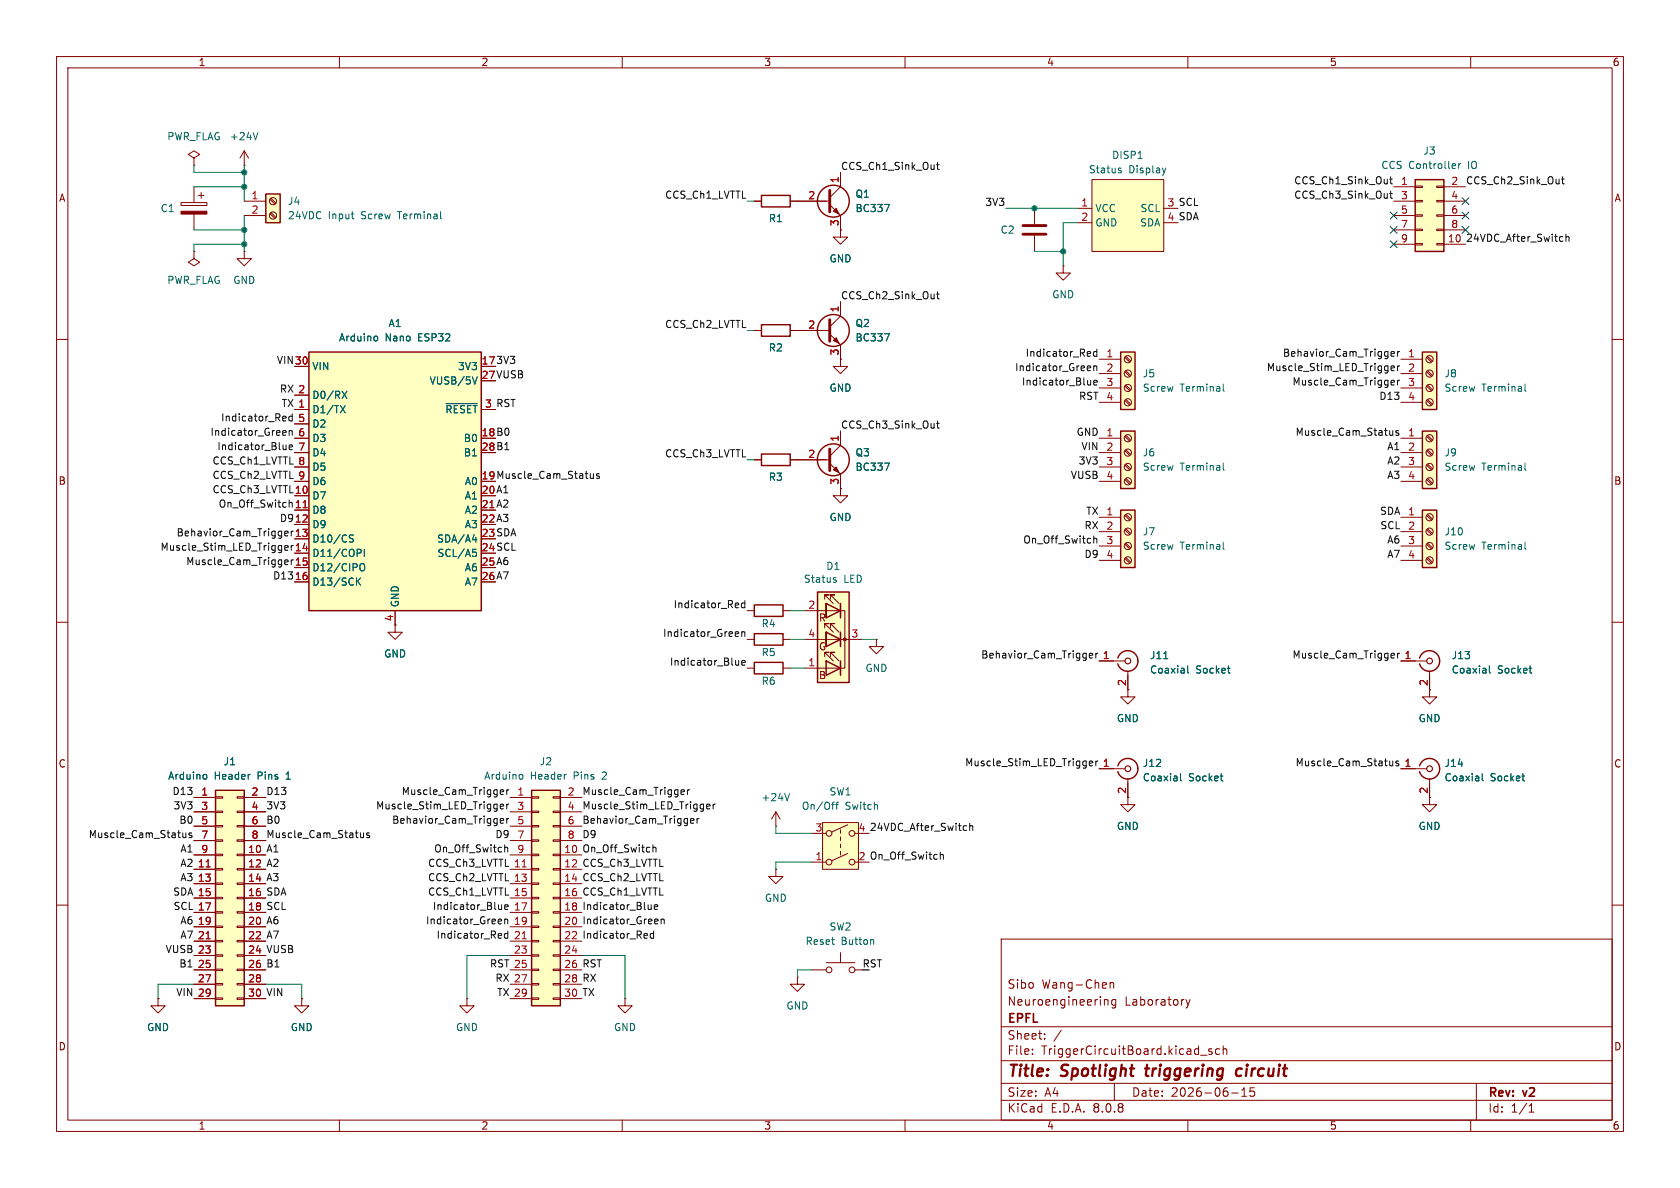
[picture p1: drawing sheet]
<svg xmlns="http://www.w3.org/2000/svg" width="297mm" height="210mm" viewBox="0 0 297 210" stroke-linecap="round" stroke-linejoin="round" font-family="sans-serif">
<g fill="none" stroke="#840000" stroke-width=".18">
<path d="M10 10h277v190h-277zM12 12h273v186h-273zM60 10v2M110 10v2M160 10v2M210 10v2M260 10v2M10 60h2M285 60h2M10 110h2M285 110h2M10 160h2"/>
<path d="M177 166h108v32h-108zM195.2 176.7v1M195.2 176.8l.3-.1 .3 .1 .1 .9M196.2 173.7v1M196.2 173.8l.3-.1 .3 .1 .1 .9M197.2 176.8l-.4-.1-.3 .3v.4l.2 .2h.5M197.2 176.7v1.2l-.2 .3-.4-.1M209.7 176.7l.3 1M210 177.7l-.1 .4-.2 .1M210.4 176.7l-.4 1M285 160h2M60 198v2"/>
<path d="M110 198v2M160 198v2M177 194.5h108M177 191.5h108M177 187.5h108M177 181.5h108M182.5 186.3v.1M182.5 185.5v.1M184.7 183.6v.1M184.7 182.8v.1M187.6 182.1l-1.3 2M197 191.5v3"/>
<path d="M210 198v2M212.2 186.5h1.2M214.2 185.5l-.3-.1-.2 .2v.2l.5 .2v.3h-.5M215.6 185.5l-.4-.1-.3 .3v.4l.1 .2h.6M216.2 185.5l.3-.1 .3 .1 .1 .9M216.2 184.9v1.5M217.7 193.2h1.2M219.5 193.8h.9M219.5 192.7l.5-.4v1.5M221.7 192.3h-.7v.7l.2-.1h.5l.1 .3-.1 .5-.2 .1-.5-.1M260 198v2M261 191.5v6.5"/>
<path d="M270.3 196.6h.9M270.3 195.5l.4-.4v1.5"/>
</g>
<path d="M202.4 188.9h.8M202.8 188.2l-.2 1.7 .2 .3M219.6 189a.66 .66 0 0 0-1 .3l-.1 .5 .1 .3 .2 .1 .6-.1" fill="none" stroke="#840000" stroke-width=".4"/>
<path d="M54.6 62.2h30.5v45.8h-30.5z" fill="#ffffc2"/>
<path d="M54.6 62.2h30.5v45.8h-30.5zM251 116.3a1.82 1.82 0 0 1 2.8-.9 1.82 1.82 0 0 1-.1 2.9 1.82 1.82 0 0 1-2.7-1M251 135.4a1.82 1.82 0 0 1 2.8-1 1.82 1.82 0 0 1-.1 3 1.82 1.82 0 0 1-2.7-1" fill="none" stroke="#840000" stroke-width=".25"/>
<g fill="none" stroke="#840000" stroke-width=".18">
<path d="M52.1 72.4h2.5M52.1 64.8h2.5M52.1 69.9h2.5M52.1 74.9h2.5M52.1 77.5h2.5M85.1 72.4h2.5M85.1 64.8h2.5M52.1 87.6h2.5M52.1 90.2h2.5M52.1 92.7h2.5M52.1 95.3h2.5M52.1 97.8h2.5"/>
<path d="M52.1 80h2.5M52.1 82.6h2.5M52.1 85.1h2.5M52.1 100.3h2.5M52.1 102.9h2.5M69.8 108v2.5M247.6 116.8h4.6M252.7 118.6v4.6h1.3l-1.3 1.3-1.2-1.3h1.2M247.6 135.9h4.6M252.7 137.7v4.5h1.3l-1.3 1.3-1.2-1.3h1.2"/>
</g>
<g fill="none" stroke="#006464" stroke-width=".18">
<path d="M66.3 59.4l.3 .1 .2 .2-.1 .4-.4 .2M60.2 71.7l.8 1.3M60.5 69.2l.8 1.2M61 71.7l-.8 1.3M61.3 69.2l-.8 1.2M78.9 71.3h5.5M83.5 66.6l.4 1.3 .5-1.3M61.8 95l.6 .3 .1 .3-.3 .2h-.5M62.5 94.6h-.5l-.2 .1M63.6 97.1l.3 .2-.1 .3-.2 .2M63.7 99.8l.2-.2a.43 .43 0 0 1 .6 .5v.4a.43 .43 0 0 1-.3 .4 .43 .43 0 0 1-.5-.2M64.4 97.1v1.3"/>
<path d="M83.5 95.4h.8M83.6 97.1h.6M83.7 97.6h.3l.2 .2-.1 .5-.4 .1M84.1 95v.8M63.2 102.7l.5 .7M63.7 102.2l-.7 .7M263.3 117.7v1.1l.2 .2M270.3 118.1h.5M270.7 119h.1M262 136.8v1.1l.2 .1M269 137.2h.5M269.4 138h.1"/>
</g>
<path d="M53.6 89.8h.7" fill="none" stroke="#a90000" stroke-width=".18"/>
<g fill="none" stroke="#840000" stroke-width=".2">
<circle cx="252.7" cy="116.8" r=".51"/>
<circle cx="252.7" cy="135.9" r=".51"/>
</g>
<path d="M193 31.8h12.7v12.7h-12.7z" fill="#ffffc2"/>
<path d="M190.5 36.8h2.5M190.5 39.4h2.5M193 31.8h12.7v12.7h-12.7zM205.7 36.8h2.6" fill="none" stroke="#840000" stroke-width=".18"/>
<path d="M197.9 30.1l.3 .1v.2l-.1 .2h-.3M197.9 29.7l.3 .1M201.2 28h.7M206.1 29.7l-.3 .9" fill="none" stroke="#006464" stroke-width=".18"/>
<path d="M251.5 76.2h2.5v10.2h-2.5z" fill="#ffffc2"/>
<path d="M251.5 76.2h2.5v10.2h-2.5z" fill="none" stroke="#840000" stroke-width=".25"/>
<g fill="none" stroke="#840000" stroke-width=".18">
<path d="M247.6 77.5h3.9M252.2 79.7l.9 .8M252.2 77.1l.9 .9M252.4 79.5l.8 .8M252.4 77l.8 .8M247.6 80h3.9M247.6 82.6h3.9M247.6 85.1h3.9M252.2 84.8l.9 .8M252.2 82.2l.9 .9M252.4 84.6l.8 .8M252.4 82l.8 .9"/>
<circle cx="252.7" cy="77.5" r=".63"/>
<circle cx="252.7" cy="82.5" r=".63"/>
<circle cx="252.7" cy="85.1" r=".63"/>
<circle cx="252.7" cy="80" r=".63"/>
</g>
<path d="M269.6 81.9v1l.2 .2" fill="none" stroke="#006464" stroke-width=".18"/>
<path d="M251.5 62.2h2.5v10.2h-2.5z" fill="#ffffc2"/>
<path d="M251.5 62.2h2.5v10.2h-2.5z" fill="none" stroke="#840000" stroke-width=".25"/>
<g fill="none" stroke="#840000" stroke-width=".18">
<path d="M182.9 36.8v2.8M182.9 41.7v2.8M188 47v1.3h1.2l-1.2 1.2-1.3-1.2h1.3M188 47h.1M247.6 63.5h3.9M247.6 66h3.9M247.6 68.6h3.9M247.6 71.1h3.9M252.2 70.8l.9 .8M252.2 68.2l.9 .9M252.2 65.7l.9 .8M252.2 63.2l.9 .8"/>
<path d="M252.4 70.6l.8 .9M252.4 68.1l.8 .8M252.4 65.5l.8 .9M252.4 63l.8 .8"/>
<circle cx="252.7" cy="71.1" r=".63"/>
<circle cx="252.7" cy="63.5" r=".63"/>
<circle cx="252.7" cy="68.6" r=".63"/>
<circle cx="252.7" cy="66" r=".63"/>
</g>
<path d="M269.6 67.9v1.1l.2 .2" fill="none" stroke="#006464" stroke-width=".18"/>
<path d="M180.8 39.9h4.1M180.8 41.4h4.1" fill="none" stroke="#840000" stroke-width=".51"/>
<path d="M250.2 31.8h5.1v12.7h-5.1z" fill="#ffffc2"/>
<g fill="none" stroke="#840000" stroke-width=".18">
<path d="M246.4 33h3.8M246.4 35.6h3.8M246.4 38.1h3.8M250.2 38h1.3v.2h-1.3zM250.2 35.4h1.3v.3h-1.3zM250.2 32.9h1.3v.2h-1.3zM254 38h1.3v.2h-1.3zM254 35.4h1.3v.3h-1.3zM254 32.9h1.3v.2h-1.3zM255.3 33h3.8M255.3 35.6h3.8M255.3 38.1h3.8"/>
<path d="M141 58.4h5.7M146.7 59.1l1.9 1.9v2.5M148.6 53.3v2.6l-1.9 1.9M246.4 43.2h3.8M246.4 40.6h3.8M250.2 43.1h1.3v.2h-1.3zM250.2 40.5h1.3v.3h-1.3zM254 43.1h1.3v.2h-1.3zM254 40.5h1.3v.3h-1.3zM255.3 43.2h3.8M255.3 40.6h3.8M148.6 63.5v1.3h1.3l-1.3 1.2-1.3-1.2h1.3"/>
<path d="M148.6 63.5h.1M148.6 76.2v2.5l-1.9 1.9M141 81.3h5.7M146.7 81.9l1.9 1.9v2.6M194.3 116.8h4.6M199.4 118.6v4.6h1.3l-1.3 1.3-1.3-1.3h1.3M194.3 135.9h4.6M199.4 137.7v4.5h1.3l-1.3 1.3-1.3-1.3h1.3"/>
</g>
<g fill="none" stroke="#840000" stroke-width=".25">
<path d="M250.2 31.8h5.1v12.7h-5.1zM197.6 116.3a1.82 1.82 0 0 1 2.8-.9 1.82 1.82 0 0 1 0 2.9 1.82 1.82 0 0 1-2.8-1M197.6 135.4a1.82 1.82 0 0 1 2.8-1 1.82 1.82 0 0 1 0 3 1.82 1.82 0 0 1-2.8-1"/>
<circle cx="147.3" cy="58.4" r="2.82"/>
<circle cx="147.3" cy="81.3" r="2.82"/>
</g>
<path d="M257.3 29v.2l-.6 .2M257.9 28.9v.9M258.2 28.9l-.3 .3M156.4 59h.8l-.5 1.3M156.4 81.9h.8l-.5 1.2M205.7 116.4h.8M210 117.7v1.1l.1 .2M217 118.1h.5M217.3 119h.2M208.7 136.8v1.1l.2 .1M215.7 137.2h.5M216.1 138h.1" fill="none" stroke="#006464" stroke-width=".18"/>
<g fill="none" stroke="#840000" stroke-width=".2">
<circle cx="199.4" cy="116.8" r=".51"/>
<circle cx="199.4" cy="135.9" r=".51"/>
</g>
<path d="M146.7 56.5v3.8M146.7 79.4v3.8" fill="none" stroke="#840000" stroke-width=".51"/>
<g fill="#840000" stroke="#840000" stroke-width=".18">
<path d="M147.3 83.1l.5-.5 .5 1z"/>
<path d="M147.3 60.2l.5-.5 .5 1z"/>
</g>
<path d="M198.1 90.2h2.6v10.1h-2.6z" fill="#ffffc2"/>
<path d="M198.1 90.2h2.6v10.1h-2.6z" fill="none" stroke="#840000" stroke-width=".25"/>
<g fill="none" stroke="#840000" stroke-width=".18">
<path d="M194.3 91.4h3.8M194.3 94h3.8M194.3 96.5h3.8M194.3 99.1h3.8M198.9 98.7l.8 .9M198.9 96.2l.8 .8M198.9 93.6l.8 .9M198.9 91.1l.8 .8M199 98.6l.9 .8M199 96l.9 .9M199 93.5l.9 .8M199 90.9l.9 .9"/>
<circle cx="199.4" cy="99.1" r=".63"/>
<circle cx="199.4" cy="94" r=".63"/>
<circle cx="199.4" cy="91.4" r=".63"/>
<circle cx="199.4" cy="96.5" r=".63"/>
</g>
<path d="M216.3 95.8v1.1l.1 .2" fill="none" stroke="#006464" stroke-width=".18"/>
<path d="M144.5 104.6h5.6v16.1h-5.6z" fill="#ffffc2"/>
<circle cx="149.4" cy="113" r=".25" fill="#840000" stroke="#840000" stroke-width=".18"/>
<g fill="none" stroke="#840000" stroke-width=".18">
<path d="M148.6 86.4v1.2h1.3l-1.3 1.3-1.3-1.3h1.3M148.6 86.4h.1M142.2 108h7.2v10.1h-1.1M142.2 118.1h6.4M142.2 113h10.2M145.8 116.1v-.8h.8h-.8l1.5 1.5M145.8 111v-.8h.8h-.8l1.5 1.6M145.8 105.9v-.7h.8h-.8l1.5 1.5M146 111.8v2.5zM146 111.8h.1M146 106.7v2.5zM146 106.7h.1"/>
<path d="M146.8 116.1v-.8h.8h-.8l1.5 1.5M146.8 111v-.8h.8h-.8l1.5 1.6M146.8 105.9v-.7h.8h-.8l1.5 1.5M148.6 111.8v2.5M148.6 106.7v2.5M154.9 113v1.3h1.3l-1.3 1.3-1.2-1.3h1.2M154.9 113h.1"/>
</g>
<path d="M144.5 104.6h5.6v16.1h-5.6zM146 116.8l2.6 1.3-2.6 1.3zM146 111.8l2.6 1.2-2.6 1.3zM146 106.7l2.6 1.3-2.6 1.2zM148.6 106.7v2.5M148.6 111.8v2.5M148.6 116.8v2.6" fill="none" stroke="#840000" stroke-width=".25"/>
<path d="M147.5 102.5l.3 .1 .1 .2-.2 .1h-.3M147.5 102.1l.3 .1" fill="none" stroke="#006464" stroke-width=".18"/>
<path d="M198.1 76.2h2.6v10.2h-2.6z" fill="#ffffc2"/>
<path d="M198.1 76.2h2.6v10.2h-2.6z" fill="none" stroke="#840000" stroke-width=".25"/>
<g fill="none" stroke="#840000" stroke-width=".18">
<path d="M194.3 77.5h3.8M198.9 79.7l.8 .8M198.9 77.1l.8 .9M199 79.5l.9 .8M199 77l.9 .8M194.3 80h3.8M194.3 82.6h3.8M194.3 85.1h3.8M198.9 84.8l.8 .8M198.9 82.2l.8 .9M199 84.6l.9 .8M199 82l.9 .9"/>
<circle cx="199.4" cy="77.5" r=".63"/>
<circle cx="199.4" cy="82.5" r=".63"/>
<circle cx="199.4" cy="80" r=".63"/>
<circle cx="199.4" cy="85.1" r=".63"/>
</g>
<path d="M216.3 81.9v1l.1 .2" fill="none" stroke="#006464" stroke-width=".18"/>
<path d="M198.1 62.2h2.6v10.2h-2.6z" fill="#ffffc2"/>
<g fill="none" stroke="#840000" stroke-width=".25">
<path d="M198.1 62.2h2.6v10.2h-2.6z"/>
<circle cx="147.3" cy="35.6" r="2.82"/>
</g>
<g fill="none" stroke="#840000" stroke-width=".18">
<path d="M32 35.8h4.6v.5h-4.6zM34.3 27.9l1-.6-1-.6-1 .6 1 .6v1.3M34.3 29.2h.1M34.3 33v2.8M34.3 37.8v2.8M35.1 34.5h1M35.6 34v1.1M43.2 29.2h.1M43.2 26.7l-.8 1.2M43.2 26.7v2.5M43.2 26.7l.7 1.2M141 35.6h5.7"/>
<path d="M146.7 36.2l1.9 1.9v2.5M148.6 30.5v2.5l-1.9 1.9M34.3 44.5v1.2l-1 .7 1 .6 1-.6-1-.7M34.3 44.5h.1M43.2 44.5v1.2h1.2l-1.2 1.3-1.3-1.3h1.3M43.2 44.5h.1M148.6 40.6v1.3h1.3l-1.3 1.3-1.3-1.3h1.3M148.6 40.6h.1M194.3 63.5h3.8M194.3 66h3.8M194.3 68.6h3.8M194.3 71.1h3.8"/>
<path d="M198.9 70.8l.8 .8M198.9 68.2l.8 .9M198.9 65.7l.8 .8M198.9 63.2l.8 .8M199 70.6l.9 .9M199 68.1l.9 .8M199 65.5l.9 .9M199 63l.9 .8"/>
<circle cx="199.4" cy="66" r=".63"/>
<circle cx="199.4" cy="63.5" r=".63"/>
<circle cx="199.4" cy="71.1" r=".63"/>
<circle cx="199.4" cy="68.6" r=".63"/>
</g>
<path d="M45.6 23.4l-.4 1.3M156.4 36.1h.8l-.5 1.3M216.3 67.9v1.1l.1 .2" fill="none" stroke="#006464" stroke-width=".18"/>
<path d="M146.7 33.7v3.8" fill="none" stroke="#840000" stroke-width=".51"/>
<g fill="#840000" stroke="#840000" stroke-width=".18">
<path d="M147.3 37.3l.5-.5 .5 1z"/>
<path d="M32 37.3h4.6v.5h-4.6z"/>
</g>
<path d="M145.4 145.4h6.4v8.3h-6.4z" fill="#ffffc2"/>
<g fill="none" stroke="#840000" stroke-width=".18">
<path d="M137.2 153.7v1.2h1.2l-1.2 1.3-1.3-1.3h1.3M137.2 153.7h.1M143.5 152.4h2.5M143.5 147.3h2.5M145.4 145.4h6.4v8.3h-6.4zM148.6 146.7v.6M148.6 148v.6M148.6 149.2v.7M148.6 150.5v.6M149.9 150.9l-2.8 1.2M149.9 145.8l-2.8 1.3M151.1 147.3h2.6"/>
<path d="M141 172.7v1.3h1.2l-1.2 1.3-1.3-1.3h1.3M141 172.7h.1M143.5 171.5h2.5M146 170.2h5.1M148.6 168.4v1.8M151.1 171.5h2.6"/>
<circle cx="146.6" cy="152.4" r=".51"/>
<circle cx="146.6" cy="147.3" r=".51"/>
<circle cx="150.6" cy="152.4" r=".51"/>
<circle cx="150.6" cy="147.3" r=".51"/>
<circle cx="146.6" cy="171.5" r=".51"/>
<circle cx="150.6" cy="171.5" r=".51"/>
</g>
<path d="M147 142.2h.5M147.4 141.8h.1M147.7 142.2h.5M148.2 141.8l-.3 .2v1.1M154.3 166.1l.2 .2v.6" fill="none" stroke="#006464" stroke-width=".18"/>
<path d="M47 34.3h2.5v5.1h-2.5z" fill="#ffffc2"/>
<path d="M47 34.3h2.5v5.1h-2.5zM133.3 112h5.1v2h-5.1zM133.3 117.1h5.1v2h-5.1zM133.3 106.9h5.1v2.1h-5.1z" fill="none" stroke="#840000" stroke-width=".25"/>
<g fill="none" stroke="#840000" stroke-width=".18">
<path d="M43.2 35.6h3.8M43.2 38.1h3.8M47.7 37.8l.9 .8M47.7 35.2l.9 .9M47.9 37.6l.9 .8M47.9 35.1l.9 .8M132.1 113h1.2M132.1 118.1h1.2M132.1 108h1.2M138.4 113h1.3M138.4 118.1h1.3M138.4 108h1.3"/>
<circle cx="48.3" cy="35.6" r=".63"/>
<circle cx="48.3" cy="38.1" r=".63"/>
</g>
<path d="M62.1 37.8h.5M62.5 38.7h.1M77.9 38.6l.2 .1" fill="none" stroke="#006464" stroke-width=".18"/>
<path d="M94 139.7h5.1v38.1h-5.1z" fill="#ffffc2"/>
<g fill="none" stroke="#840000" stroke-width=".18">
<path d="M133.3 35.6h1.3M139.7 35.6h1.3M133.3 58.4h1.3M139.7 58.4h1.3M133.3 81.3h1.3M139.7 81.3h1.3M90.2 141h3.8M90.2 151.1h3.8M90.2 153.7h3.8M90.2 156.2h3.8M90.2 158.8h3.8M90.2 143.5h3.8"/>
<path d="M90.2 146.1h3.8M90.2 148.6h3.8M94 158.6h1.2v.3h-1.2zM94 156.1h1.2v.2h-1.2zM94 153.5h1.2v.3h-1.2zM94 151h1.2v.3h-1.2zM94 148.5h1.2v.2h-1.2zM94 145.9h1.2v.3h-1.2zM94 143.4h1.2v.2h-1.2zM94 140.8h1.2v.3h-1.2zM97.8 158.6h1.3v.3h-1.3zM97.8 156.1h1.3v.2h-1.3z"/>
<path d="M97.8 153.5h1.3v.3h-1.3zM97.8 151h1.3v.3h-1.3zM97.8 148.5h1.3v.2h-1.3zM97.8 145.9h1.3v.3h-1.3zM97.8 143.4h1.3v.2h-1.3zM97.8 140.8h1.3v.3h-1.3zM99.1 141h3.8M99.1 151.1h3.8M99.1 153.7h3.8M99.1 156.2h3.8M99.1 158.8h3.8M99.1 143.5h3.8"/>
<path d="M99.1 146.1h3.8M99.1 148.6h3.8M90.2 161.3h3.8M90.2 163.8h3.8M90.2 166.4h3.8M90.2 168.9h3.8M90.2 171.5h3.8M90.2 174h3.8M90.2 176.5h3.8M94 176.4h1.2v.3h-1.2zM94 173.9h1.2v.2h-1.2zM94 171.3h1.2v.3h-1.2z"/>
<path d="M94 168.8h1.2v.2h-1.2zM94 166.2h1.2v.3h-1.2zM94 163.7h1.2v.3h-1.2zM94 161.2h1.2v.2h-1.2zM97.8 176.4h1.3v.3h-1.3zM97.8 173.9h1.3v.2h-1.3zM97.8 171.3h1.3v.3h-1.3zM97.8 168.8h1.3v.2h-1.3zM97.8 166.2h1.3v.3h-1.3zM97.8 163.7h1.3v.3h-1.3zM97.8 161.2h1.3v.2h-1.3zM99.1 161.3h3.8"/>
<path d="M99.1 163.8h3.8M99.1 166.4h3.8M99.1 168.9h3.8M99.1 171.5h3.8M99.1 174h3.8M99.1 176.5h3.8M110.5 176.5v1.3h1.3l-1.3 1.3-1.3-1.3h1.3M110.5 176.5h.1"/>
</g>
<path d="M134.6 34.5h5.1v2.1h-5.1zM134.6 57.4h5.1v2h-5.1zM134.6 80.3h5.1v2h-5.1zM94 139.7h5.1v38.1h-5.1z" fill="none" stroke="#840000" stroke-width=".25"/>
<path d="M92.3 153.3h.7M92.3 166h.7" fill="none" stroke="#a90000" stroke-width=".18"/>
<path d="M92 136.9l.3 .1 .1 .1v.5l-.4 .1" fill="none" stroke="#006464" stroke-width=".18"/>
<path d="M251.5 90.2h2.5v10.1h-2.5z" fill="#ffffc2"/>
<path d="M251.5 90.2h2.5v10.1h-2.5z" fill="none" stroke="#840000" stroke-width=".25"/>
<g fill="none" stroke="#840000" stroke-width=".18">
<path d="M247.6 91.4h3.9M247.6 94h3.9M247.6 96.5h3.9M247.6 99.1h3.9M252.2 98.7l.9 .9M252.2 96.2l.9 .8M252.2 93.6l.9 .9M252.2 91.1l.9 .8M252.4 98.6l.8 .8M252.4 96l.8 .9M252.4 93.5l.8 .8M252.4 90.9l.8 .9"/>
<path d="M137.2 146.1h.1M137.2 143.5l-.8 1.3M137.2 143.5v2.6M137.2 143.5l.7 1.3"/>
<circle cx="252.7" cy="91.4" r=".63"/>
<circle cx="252.7" cy="96.5" r=".63"/>
<circle cx="252.7" cy="94" r=".63"/>
<circle cx="252.7" cy="99.1" r=".63"/>
</g>
<path d="M269.6 95.8v1.1l.2 .2M139.6 140.3l-.4 1.2" fill="none" stroke="#006464" stroke-width=".18"/>
<path d="M38.1 139.7h5.1v38.1h-5.1z" fill="#ffffc2"/>
<g fill="none" stroke="#840000" stroke-width=".18">
<path d="M133.3 35.6h1.3M139.7 35.6h6.3M148.6 30.5v2.5M148.6 38.1v2.5M133.3 58.4h1.3M139.7 58.4h6.3M148.6 40.6h.1M148.6 53.3v2.6M52.1 72.4h2.5M52.1 64.8h2.5M52.1 69.9h2.5M52.1 74.9h2.5"/>
<path d="M52.1 77.5h2.5M85.1 72.4h2.5M85.1 64.8h2.5M148.6 63.5h.1M148.6 61v2.5M148.6 76.2v2.5M52.1 87.6h2.5M52.1 90.2h2.5M52.1 92.7h2.5M52.1 95.3h2.5M52.1 97.8h2.5M52.1 80h2.5"/>
<path d="M52.1 82.6h2.5M52.1 85.1h2.5M133.3 81.3h1.3M139.7 81.3h6.3M148.6 86.4h.1M148.6 83.8v2.6M52.1 100.3h2.5M52.1 102.9h2.5M69.8 108v3.8h1.3l-1.3 1.2-1.2-1.2h1.2M194.3 116.8h2.5M199.4 119.4v2.5M247.6 116.8h2.6"/>
<path d="M252.7 119.4v2.5M194.3 135.9h2.5M199.4 138.4v2.6M247.6 135.9h2.6M252.7 138.4v2.6M34.3 141h3.8M34.3 151.1h3.8M34.3 153.7h3.8M34.3 156.2h3.8M34.3 158.8h3.8M34.3 143.5h3.8M34.3 146.1h3.8"/>
<path d="M34.3 148.6h3.8M38.1 158.6h1.3v.3h-1.3zM38.1 156.1h1.3v.2h-1.3zM38.1 153.5h1.3v.3h-1.3zM38.1 151h1.3v.3h-1.3zM38.1 148.5h1.3v.2h-1.3zM38.1 145.9h1.3v.3h-1.3zM38.1 143.4h1.3v.2h-1.3zM38.1 140.8h1.3v.3h-1.3zM41.9 158.6h1.3v.3h-1.3zM41.9 156.1h1.3v.2h-1.3zM41.9 153.5h1.3v.3h-1.3z"/>
<path d="M41.9 151h1.3v.3h-1.3zM41.9 148.5h1.3v.2h-1.3zM41.9 145.9h1.3v.3h-1.3zM41.9 143.4h1.3v.2h-1.3zM41.9 140.8h1.3v.3h-1.3zM43.2 141h3.8M43.2 151.1h3.8M43.2 153.7h3.8M43.2 156.2h3.8M43.2 158.8h3.8M43.2 143.5h3.8M43.2 146.1h3.8"/>
<path d="M43.2 148.6h3.8M27.9 176.5v1.3h1.3l-1.3 1.3-1.2-1.3h1.2M27.9 176.5h.1M34.3 161.3h3.8M34.3 163.8h3.8M34.3 166.4h3.8M34.3 168.9h3.8M34.3 171.5h3.8M34.3 174h3.8M34.3 176.5h3.8M38.1 176.4h1.3v.3h-1.3zM38.1 173.9h1.3v.2h-1.3z"/>
<path d="M38.1 171.3h1.3v.3h-1.3zM38.1 168.8h1.3v.2h-1.3zM38.1 166.2h1.3v.3h-1.3zM38.1 163.7h1.3v.3h-1.3zM38.1 161.2h1.3v.2h-1.3zM41.9 176.4h1.3v.3h-1.3zM41.9 173.9h1.3v.2h-1.3zM41.9 171.3h1.3v.3h-1.3zM41.9 168.8h1.3v.2h-1.3zM41.9 166.2h1.3v.3h-1.3zM41.9 163.7h1.3v.3h-1.3zM41.9 161.2h1.3v.2h-1.3z"/>
<path d="M43.2 161.3h3.8M43.2 163.8h3.8M43.2 166.4h3.8M43.2 168.9h3.8M43.2 171.5h3.8M43.2 174h3.8M43.2 176.5h3.8M53.3 176.5v1.3h1.3l-1.3 1.3-1.2-1.3h1.2M53.3 176.5h.1M82.5 176.5v1.3h1.3l-1.3 1.3-1.2-1.3h1.2M82.5 176.5h.1"/>
</g>
<path d="M38.1 139.7h5.1v38.1h-5.1z" fill="none" stroke="#840000" stroke-width=".25"/>
<path d="M53.6 89.8h.7M36.4 153.3h.8M36.4 166h.8" fill="none" stroke="#a90000" stroke-width=".18"/>
<g fill="none" stroke="#006464" stroke-width=".18">
<path d="M156.4 36.1h.8l-.5 1.3M66.3 59.4l.3 .1 .2 .2-.1 .4-.4 .2M156.4 59h.8l-.5 1.3M60.2 71.7l.8 1.3M60.5 69.2l.8 1.2M61 71.7l-.8 1.3M61.3 69.2l-.8 1.2M78.9 71.3h5.5M83.5 66.6l.4 1.3 .5-1.3M61.8 95l.6 .3 .1 .3-.3 .2h-.5M62.5 94.6h-.5l-.2 .1M63.6 97.1l.3 .2-.1 .3-.2 .2"/>
<path d="M63.7 99.8l.2-.2a.43 .43 0 0 1 .6 .5v.4a.43 .43 0 0 1-.3 .4 .43 .43 0 0 1-.5-.2M64.4 97.1v1.3M83.5 95.4h.8M83.6 97.1h.6M83.7 97.6h.3l.2 .2-.1 .5-.4 .1M84.1 95v.8M156.4 81.9h.8l-.5 1.2M63.2 102.7l.5 .7M63.7 102.2l-.7 .7M205.7 116.4h.8M210 117.7v1.1l.1 .2M217 118.1h.5"/>
<path d="M217.3 119h.2M263.3 117.7v1.1l.2 .2M270.3 118.1h.5M270.7 119h.1M36.1 136.9l.3 .1 .2 .1-.1 .5-.4 .1M208.7 136.8v1.1l.2 .1M215.7 137.2h.5M216.1 138h.1M262 136.8v1.1l.2 .1M269 137.2h.5M269.4 138h.1"/>
</g>
<g fill="none" stroke="#0f0f0f" stroke-width=".18">
<path d="M165.6 29.1h.4M165.7 28.7v1.1l.3 .2M245.7 31.7h.5M245.7 34.2h.5M245.9 31.2v1.1l.3 .2M245.9 33.8v1.1l.3 .1M276.1 31.7h.4M276.2 31.2v1.1l.3 .2M165.6 52h.4M165.7 51.6v1l.3 .2M276.2 41.8l.1 .1M276.3 42.6l-.1 .1"/>
<path d="M276.8 41.4v1.3M276.8 41.9l.2-.1 .3 .1 .1 .8M50.2 76.1l.3 .1 .1 .2-.6 .1M50.4 73.6l.2 .3-.6 .1M50.5 76.9l-.3 .1M50.5 74.4h-.1M50.6 78.7v.8M50.6 79.4l-.2 .1-.3-.1M51.1 76.2l.2-.1 .3 .1 .1 .8M51.1 76.1v.9M51.1 79.1l.6-.1v-.3h-.4l-.2 .1 .1 .6h.5M51.7 73.1v1.3"/>
<path d="M51.7 73.6h-.4l-.2 .2 .1 .6h.5M165.6 74.8h.4M165.7 74.4v1.1l.3 .2M192.4 64.7h.4v.3l-.6 .1M192.6 62.1l.2 .3-.6 .2M192.8 65.5h-.4M192.8 62.9l-.2 .1M192.8 67.9l-.2 .2-.3-.1M192.8 67.2v.9M193.4 64.8l.1-.1h.3l.1 .8M193.4 67.6l.6-.1-.1-.2-.4-.1-.1 .2v.6h.5M193.4 64.7v.8"/>
<path d="M193.9 62.2l-.4-.1-.2 .3 .1 .5h.5M193.9 61.7v1.3M245.9 62.6l.6-.2v-.2l-.4-.1-.2 .2 .1 .6h.5M245.9 65.1l.6-.1v-.3h-.4l-.2 .2 .1 .6h.5M245.9 67.4l.2-.2h.2l.2 .2v.1l-.6 .1M245.9 67.9l.2 .2 .4-.1M246.2 76.1v.9M246.2 76.8l-.2 .2-.3-.1M247.1 62.1v.9M247.1 64.7v.8M247.1 67.2v.9M247.2 76.2l-.3-.1-.1 .2v.2l.4 .1v.3h-.4"/>
<path d="M247.4 62.1l-.3 .3M247.4 64.7l-.3 .2M247.4 67.2l-.3 .3M50.3 96.9l.6-.2v-.2l-.4-.1-.2 .2 .1 .6h.5M50.3 94.3l.6-.1v-.2l-.4-.1-.2 .2 .1 .6h.5M50.3 99.2l.2-.2h.3l.1 .2v.1l-.6 .1M50.3 99.6l.2 .2h.4M51.1 88.4v1.3M51.5 93.9v.8M51.5 96.4v.9M51.5 99v.8M51.6 96.5l-.1 .2"/>
<path d="M51.6 99l-.1 .2M51.6 88.9l-.3-.1-.2 .1M51.6 94l-.1 .1M104.9 83.7v.9M104.9 84.5l-.2 .1-.3-.1M105.9 83.8l-.3-.1-.2 .2 .1 .2 .4 .1v.3h-.5M193.4 95.3l.1-.1h.3l.1 .8M193.4 94.7v1.3M130.2 111.7h.3l.1 .3-.6 .1M130.4 106.6l.2 .3-.6 .1M130.5 112.5h-.3M130.5 107.4h-.1"/>
<path d="M130.6 116.8v.8M130.6 117.5l-.2 .1-.3-.1M131.1 117.2l.6-.1v-.3h-.4l-.2 .1 .1 .6h.5M131.1 111.7v.8M131.1 111.8l.2-.1h.3l.1 .8M131.7 106.2v1.2M131.7 106.7l-.4-.1-.2 .2 .1 .6h.5M192.6 115.9l.6-.1-.1-.3h-.3l-.2 .2v.6h.5M193.7 115.5v.8M194.1 115.5l-.4 .2M245.9 115.7l.2-.2h.2l.2 .2v.1l-.6 .1M245.9 116.1l.2 .2h.4"/>
<path d="M247.1 115.5v.8M247.4 115.5l-.3 .2M88.4 139.8l.2-.2h.3l.1 .2v.1l-.6 .1M89.6 139.6v.9M89.9 139.6l-.3 .3M120.4 139.8l.2-.2h.2l.2 .2v.1l-.6 .1M121.5 139.6v.9M121.9 139.6l-.4 .3M192.6 135l.6-.2-.1-.2-.3-.1-.2 .2v.6h.5M193.7 134.5v.9M194.1 134.5l-.4 .3M246.2 134.5v.9"/>
<path d="M246.2 135.3l-.2 .1-.3-.1M247.2 134.6l-.3-.1-.1 .2v.2l.4 .1v.3h-.4M32.9 148l-.2 .1-.3-.1M32.9 147.2v.9M33.9 147.3l-.3-.1-.2 .2 .1 .2 .4 .1v.3h-.5M64.3 147.2v.9M64.3 148l-.2 .1-.3-.1M65.3 147.3l-.3-.1-.2 .2 .1 .2 .4 .1v.3h-.5M88.4 145.1l.6-.1v-.2l-.4-.1-.2 .2 .1 .6h.5M88.4 142.6l.6-.1v-.3h-.4l-.2 .1 .1 .6h.5M88.4 140.3l.2 .2 .4-.1M88.7 159.9v.9"/>
<path d="M89.2 149.9l.2-.1h.3l.1 .8M89.2 149.3v1.3M89.6 142.2v.8M89.6 144.7v.8M89.9 144.7l-.3 .2M89.9 142.2l-.3 .2M115.1 159.9v.9M115.4 149.9l.2-.1h.3l.1 .8M115.4 149.3v1.3M120.4 140.3l.2 .2 .3-.1M122.1 145.1l.6-.1-.1-.2-.3-.1-.2 .2v.6h.5M123.2 144.7v.8"/>
<path d="M123.6 144.7l-.4 .2M124.9 142.6l.6-.1v-.3h-.4l-.2 .1 .1 .6h.5M126.1 142.2v.8M126.4 142.2l-.3 .2M166.2 150.6v1.3M166.2 151.2l.2-.2 .3 .1 .1 .8M170.8 146h.1M170.9 146.7l-.1 .1M171.4 145.5v1.3M171.4 146.1l.2-.1h.3l.1 .8M88.3 162.5h.3l.1 .3-.6 .1M88.5 165l.2 .3-.6 .1"/>
<path d="M88.6 165.8l-.1 .1M88.6 163.3h-.3M88.7 160.7l-.2 .1-.3-.1M89.2 162.6l.2-.1h.3l.1 .8M89.2 160.4l.6-.2v-.2l-.4-.1-.2 .2 .1 .6h.5M89.2 162.5v.8M89.8 164.6v1.3M89.8 165.1l-.4-.1-.2 .3 .1 .5h.5M114.3 165l.2 .3-.6 .1M114.4 165.8l-.1 .1M115.1 160.7l-.2 .1-.3-.1M115.5 165.1l-.3-.1-.3 .3 .2 .5h.4"/>
<path d="M115.5 164.6v1.3M115.7 160.4l.6-.2-.1-.2-.3-.1-.2 .2v.6h.5M115.9 162.5h.4v.3l-.6 .1M116.3 163.3h-.4M116.9 162.6l.2-.1h.3v.8M116.9 162.5v.8"/>
</g>
<g fill="none" stroke="#009600" stroke-width=".18">
<path d="M34.3 29.2v1.3h8.9M34.3 33h8.9M43.2 29.2v6.4M43.2 38.1v6.4M132.1 35.6h1.2M177.8 36.8h12.7M190.5 39.4h-2.5v7.6M34.3 40.6h8.9M43.2 43.2h-8.9v1.3M132.1 58.4h1.2M182.9 44.5h5.1M132.1 81.3h1.2"/>
<path d="M139.7 118.1h2.5M139.7 113h2.5M139.7 108h2.5M152.4 113h2.5M137.2 146.1v1.2h6.3M143.5 152.4h-6.3v1.3M34.3 174h-6.4v2.5M47 174h6.3v2.5M90.2 168.9h-7.7v7.6M102.9 168.9h7.6v7.6M143.5 171.5h-2.5v1.2"/>
</g>
<path d="M245.8 37.5l1.2 1.2M247 37.5l-1.2 1.2M258.5 37.5l1.2 1.2M258.5 35l1.2 1.2M259.7 37.5l-1.2 1.2M259.7 35l-1.2 1.2M245.8 42.6l1.2 1.2M245.8 40l1.2 1.2M247 42.6l-1.2 1.2M247 40l-1.2 1.2M258.5 40l1.2 1.2M259.7 40l-1.2 1.2" fill="none" stroke="#000084" stroke-width=".18"/>
<g fill="#009600" stroke="#009600" stroke-width=".18">
<circle cx="182.9" cy="36.8" r=".46"/>
<circle cx="188" cy="44.5" r=".46"/>
<circle cx="43.2" cy="40.6" r=".46"/>
<circle cx="43.2" cy="33" r=".46"/>
<circle cx="43.2" cy="30.5" r=".46"/>
<circle cx="43.2" cy="43.2" r=".46"/>
</g>
<g font-size="2.8" fill="#840000">
<text x="178" y="190.9">Title:</text>
<text x="187.7" y="190.9">Spotlight</text>
<text x="203.4" y="190.9">triggering</text>
<text x="220.2" y="190.9">circuit</text>
</g>
<g font-size="2.1" fill="#840000">
<text x="178" y="178">Neuroengineering</text>
<text x="178" y="175">Sibo</text>
<text x="184.2" y="175">Wang-Chen</text>
<text x="198.8" y="178">Laboratory</text>
<text x="178" y="184">Sheet:</text>
<text x="178" y="181.2">EPFL</text>
<text x="178" y="186.7">File:</text>
<text x="184.1" y="186.7">TriggerCircuitBoard.kicad_sch</text>
<text x="178" y="196.9">KiCad</text>
<text x="178" y="194.1">Size:</text>
<text x="184.7" y="194.1">A4</text>
<text x="185.7" y="196.9">E.D.A.</text>
<text x="193.3" y="196.9">8.0.8</text>
<text x="200" y="194.1">Date:</text>
<text x="207" y="194.1">2026-06-15</text>
<text x="263" y="194.3">Rev:</text>
<text x="263" y="196.9">Id:</text>
<text x="267.1" y="196.9">1/1</text>
<text x="269.4" y="194.3">v2</text>
</g>
<g font-size="1.8" fill="#840000">
<text x="35" y="11.9">1</text>
<text x="85" y="11.9">2</text>
<text x="135" y="11.9">3</text>
<text x="185" y="11.9">4</text>
<text x="235" y="11.9">5</text>
<text x="285" y="11.9">6</text>
<text x="10.3" y="35.9">A</text>
<text x="285.3" y="35.9">A</text>
<text x="85" y="67.1">27 VUSB</text>
<text x="85" y="77.2">18 B0</text>
<text x="85" y="79.8">28 B1</text>
<text x="10.3" y="85.9">B</text>
<text x="85" y="84.8">19 Muscle_Cam_Status</text>
<text x="85" y="87.4">20 A1</text>
<text x="285.3" y="85.9">B</text>
<text x="85" y="92.5">22 A3</text>
<text x="85" y="95">23 SDA</text>
<text x="85" y="97.5">24 SCL</text>
<text x="85" y="100.1">25 A6</text>
<text x="85" y="102.6">26 A7</text>
<text x="69.6" y="109.9" transform="rotate(-90 69.6 109.9)">4</text>
<text x="144.7" y="110.1">R</text>
<text x="144.7" y="115.2">G</text>
<text x="144.7" y="120.3">B</text>
<text x="199.1" y="121.4" transform="rotate(-90 199.1 121.4)">2</text>
<text x="252.5" y="121.4" transform="rotate(-90 252.5 121.4)">2</text>
<text x="10.3" y="135.9">C</text>
<text x="285.3" y="135.9">C</text>
<text x="10.3" y="185.9">D</text>
<text x="285.3" y="185.9">D</text>
<text x="35" y="199.9">1</text>
<text x="85" y="199.9">2</text>
<text x="135" y="199.9">3</text>
<text x="185" y="199.9">4</text>
<text x="235" y="199.9">5</text>
<text x="285" y="199.9">6</text>
</g>
<g font-size="1.8" fill="#006464">
<text x="29.5" y="25">PWR_FLAG</text>
<text x="40.5" y="25">+24V</text>
<text x="196.5" y="28.3">DISP1</text>
<text x="251.5" y="27.5">J3</text>
<text x="151.1" y="35.2">Q1</text>
<text x="192.4" y="30.8">Status</text>
<text x="199.6" y="30.8">Display</text>
<text x="244.1" y="30.1">CCS Controller</text>
<text x="259.6" y="30.1">IO</text>
<text x="28.3" y="37.7">C1</text>
<text x="50.8" y="36.4">J4</text>
<text x="50.8" y="39">24VDC</text>
<text x="58" y="39">Input</text>
<text x="64" y="39">Screw</text>
<text x="70.7" y="39">Terminal</text>
<text x="135.8" y="39.5">R1</text>
<text x="151.1" y="37.7">BC337</text>
<text x="176.8" y="41.5">C2</text>
<text x="193.5" y="37.7">VCC</text>
<text x="193.5" y="40.2">GND</text>
<text x="201.5" y="40.2">SDA</text>
<text x="201.5" y="37.7">SCL</text>
<text x="146.6" y="46.6">GND</text>
<text x="29.5" y="50.4">PWR_FLAG</text>
<text x="41.1" y="50.4">GND</text>
<text x="185.9" y="52.9">GND</text>
<text x="68.6" y="58">A1</text>
<text x="151.1" y="58">Q2</text>
<text x="55.1" y="65.6">VIN</text>
<text x="59.8" y="60.6">Arduino</text>
<text x="68.1" y="60.6">Nano</text>
<text x="74" y="60.6">ESP32</text>
<text x="80.9" y="65.6">3V3</text>
<text x="135.8" y="62.3">R2</text>
<text x="151.1" y="60.6">BC337</text>
<text x="55.1" y="70.7">D0/RX</text>
<text x="75.9" y="68.2">VUSB/5V</text>
<text x="146.6" y="69.4">GND</text>
<text x="201.9" y="66.9">J5</text>
<text x="201.9" y="69.4">Screw</text>
<text x="208.6" y="69.4">Terminal</text>
<text x="255.3" y="66.9">J8</text>
<text x="255.3" y="69.4">Screw</text>
<text x="262" y="69.4">Terminal</text>
<text x="55.1" y="73.3">D1/TX</text>
<text x="55.1" y="75.8">D2</text>
<text x="78.6" y="73.3">~{RESET}</text>
<text x="55.1" y="78.3">D3</text>
<text x="55.1" y="80.9">D4</text>
<text x="55.1" y="83.4">D5</text>
<text x="81.9" y="78.3">B0</text>
<text x="81.9" y="80.9">B1</text>
<text x="151.1" y="83.4">BC337</text>
<text x="151.1" y="80.9">Q3</text>
<text x="201.9" y="80.9">J6</text>
<text x="201.9" y="83.4">Screw</text>
<text x="208.6" y="83.4">Terminal</text>
<text x="255.3" y="80.9">J9</text>
<text x="255.3" y="83.4">Screw</text>
<text x="262" y="83.4">Terminal</text>
<text x="55.1" y="88.5">D7</text>
<text x="55.1" y="86">D6</text>
<text x="82.1" y="86">A0</text>
<text x="82.1" y="88.5">A1</text>
<text x="135.8" y="85.2">R3</text>
<text x="55.1" y="91">D8</text>
<text x="55.1" y="93.6">D9</text>
<text x="82.1" y="91">A2</text>
<text x="82.1" y="93.6">A3</text>
<text x="146.6" y="92.3">GND</text>
<text x="201.9" y="94.8">J7</text>
<text x="255.3" y="94.8">J10</text>
<text x="55.1" y="96.1">D10/CS</text>
<text x="55.1" y="98.7">D11/COPI</text>
<text x="55.1" y="101.2">D12/CIPO</text>
<text x="77.2" y="96.1">SDA/A4</text>
<text x="77.2" y="98.7">SCL/A5</text>
<text x="82.1" y="101.2">A6</text>
<text x="146" y="100.9">D1</text>
<text x="201.9" y="97.4">Screw</text>
<text x="208.6" y="97.4">Terminal</text>
<text x="255.3" y="97.4">Screw</text>
<text x="262" y="97.4">Terminal</text>
<text x="55.1" y="103.7">D13/SCK</text>
<text x="70.7" y="107.4" transform="rotate(-90 70.7 107.4)">GND</text>
<text x="82.1" y="103.7">A7</text>
<text x="142" y="103.2">Status</text>
<text x="149.2" y="103.2">LED</text>
<text x="134.5" y="111.1">R4</text>
<text x="67.8" y="116.4">GND</text>
<text x="134.5" y="116.2">R5</text>
<text x="152.9" y="119">GND</text>
<text x="203.2" y="116.7">J11</text>
<text x="203.2" y="119.3">Coaxial</text>
<text x="211.4" y="119.3">Socket</text>
<text x="256.5" y="116.7">J13</text>
<text x="256.5" y="119.3">Coaxial</text>
<text x="264.7" y="119.3">Socket</text>
<text x="134.5" y="121.3">R6</text>
<text x="197.4" y="127.9">GND</text>
<text x="250.7" y="127.9">GND</text>
<text x="39.4" y="135.5">J1</text>
<text x="95.3" y="135.5">J2</text>
<text x="201.9" y="135.8">J12</text>
<text x="255.3" y="135.8">J14</text>
<text x="29.6" y="138">Arduino</text>
<text x="37.9" y="138">Header</text>
<text x="45.6" y="138">Pins</text>
<text x="50.9" y="138">1</text>
<text x="85.5" y="138">Arduino</text>
<text x="93.7" y="138">Header</text>
<text x="101.5" y="138">Pins</text>
<text x="106.7" y="138">2</text>
<text x="134.5" y="141.8">+24V</text>
<text x="141.7" y="143.4">On/Off</text>
<text x="146.6" y="140.8">SW1</text>
<text x="149.4" y="143.4">Switch</text>
<text x="201.9" y="138.3">Coaxial</text>
<text x="210.1" y="138.3">Socket</text>
<text x="255.3" y="138.3">Coaxial</text>
<text x="263.5" y="138.3">Socket</text>
<text x="197.4" y="146.9">GND</text>
<text x="250.7" y="146.9">GND</text>
<text x="135.1" y="159.6">GND</text>
<text x="142.3" y="167.2">Reset</text>
<text x="146.6" y="164.7">SW2</text>
<text x="148.7" y="167.2">Button</text>
<text x="138.9" y="178.7">GND</text>
<text x="25.9" y="182.5">GND</text>
<text x="51.3" y="182.5">GND</text>
<text x="80.5" y="182.5">GND</text>
<text x="108.5" y="182.5">GND</text>
</g>
<g font-size="1.8" fill="#a90000">
<text x="44.4" y="35.3">1</text>
<text x="142.8" y="35.3">2</text>
<text x="148.3" y="32.5" transform="rotate(-90 148.3 32.5)">1</text>
<text x="247.6" y="32.8">1</text>
<text x="247.6" y="35.3">3</text>
<text x="256.5" y="32.8">2</text>
<text x="256.5" y="35.3">4</text>
<text x="44.4" y="37.8">2</text>
<text x="148.3" y="40.1" transform="rotate(-90 148.3 40.1)">3</text>
<text x="191.1" y="36.6">1</text>
<text x="191.1" y="39.1">2</text>
<text x="247.6" y="37.8">5</text>
<text x="247.6" y="40.4">7</text>
<text x="256.5" y="37.8">6</text>
<text x="256.5" y="40.4">8</text>
<text x="247.6" y="42.9">9</text>
<text x="255.9" y="42.9">10</text>
<text x="142.8" y="58.2">2</text>
<text x="148.3" y="55.3" transform="rotate(-90 148.3 55.3)">1</text>
<text x="52" y="64.5">30</text>
<text x="85" y="64.5">17</text>
<text x="148.3" y="62.9" transform="rotate(-90 148.3 62.9)">3</text>
<text x="195.5" y="63.2">1</text>
<text x="195.5" y="65.8">2</text>
<text x="248.8" y="63.2">1</text>
<text x="248.8" y="65.8">2</text>
<text x="52.6" y="69.6">2</text>
<text x="85" y="67.1">27</text>
<text x="195.5" y="68.3">3</text>
<text x="195.5" y="70.9">4</text>
<text x="248.8" y="68.3">3</text>
<text x="248.8" y="70.9">4</text>
<text x="52.6" y="74.7">5</text>
<text x="52.6" y="77.2">6</text>
<text x="52.6" y="72.1">1</text>
<text x="85" y="77.2">18</text>
<text x="85.7" y="72.1">3</text>
<text x="195.5" y="77.2">1</text>
<text x="248.8" y="77.2">1</text>
<text x="52.6" y="79.8">7</text>
<text x="52.6" y="82.3">8</text>
<text x="85" y="79.8">28</text>
<text x="142.8" y="81">2</text>
<text x="148.3" y="78.2" transform="rotate(-90 148.3 78.2)">1</text>
<text x="195.5" y="79.8">2</text>
<text x="195.5" y="82.3">3</text>
<text x="248.8" y="79.8">2</text>
<text x="248.8" y="82.3">3</text>
<text x="52" y="89.9">11</text>
<text x="52" y="87.4">10</text>
<text x="52.6" y="84.8">9</text>
<text x="85" y="89.9">21 A2</text>
<text x="85" y="84.8">19</text>
<text x="85" y="87.4">20</text>
<text x="85" y="89.9">21</text>
<text x="148.3" y="85.8" transform="rotate(-90 148.3 85.8)">3</text>
<text x="195.5" y="84.8">4</text>
<text x="248.8" y="84.8">4</text>
<text x="52" y="92.5">12</text>
<text x="52" y="95">13</text>
<text x="85" y="92.5">22</text>
<text x="85" y="95">23</text>
<text x="195.5" y="91.2">1</text>
<text x="195.5" y="93.7">2</text>
<text x="248.8" y="91.2">1</text>
<text x="248.8" y="93.7">2</text>
<text x="52" y="97.5">14</text>
<text x="52" y="100.1">15</text>
<text x="85" y="97.5">24</text>
<text x="85" y="100.1">25</text>
<text x="195.5" y="96.3">3</text>
<text x="195.5" y="98.8">4</text>
<text x="248.8" y="96.3">3</text>
<text x="248.8" y="98.8">4</text>
<text x="52" y="102.6">16</text>
<text x="85" y="102.6">26</text>
<text x="142.8" y="107.7">2</text>
<text x="142.8" y="112.8">4</text>
<text x="150.4" y="112.8">3</text>
<text x="142.8" y="117.9">1</text>
<text x="194.9" y="116.6">1</text>
<text x="248.2" y="116.6">1</text>
<text x="194.9" y="135.6">1</text>
<text x="248.2" y="135.6">1</text>
<text x="35.5" y="140.7">1</text>
<text x="35.5" y="143.3">3</text>
<text x="44.4" y="140.7">2</text>
<text x="44.4" y="143.3">4</text>
<text x="91.4" y="140.7">1</text>
<text x="91.4" y="143.3">3</text>
<text x="100.3" y="140.7">2</text>
<text x="100.3" y="143.3">4</text>
<text x="199.1" y="140.4" transform="rotate(-90 199.1 140.4)">2</text>
<text x="252.5" y="140.4" transform="rotate(-90 252.5 140.4)">2</text>
<text x="35.5" y="145.8">5</text>
<text x="35.5" y="148.3">7</text>
<text x="44.4" y="145.8">6</text>
<text x="44.4" y="148.3">8</text>
<text x="91.4" y="145.8">5</text>
<text x="91.4" y="148.3">7</text>
<text x="100.3" y="145.8">6</text>
<text x="100.3" y="148.3">8</text>
<text x="144.1" y="147.1">3</text>
<text x="151.7" y="147.1">4</text>
<text x="34.9" y="153.4">11</text>
<text x="34.9" y="156">13</text>
<text x="35.5" y="150.9">9</text>
<text x="43.8" y="150.9">10</text>
<text x="43.8" y="153.4">12</text>
<text x="43.8" y="156">14</text>
<text x="91.4" y="150.9">9</text>
<text x="99.7" y="150.9">10</text>
<text x="99.7" y="153.4">12</text>
<text x="99.7" y="156">14</text>
<text x="144.1" y="152.1">1</text>
<text x="34.9" y="158.5">15</text>
<text x="34.9" y="161">17</text>
<text x="43.8" y="158.5">16</text>
<text x="43.8" y="161">18</text>
<text x="90.8" y="161">17</text>
<text x="99.7" y="158.5">16</text>
<text x="99.7" y="161">18</text>
<text x="34.9" y="163.6">19</text>
<text x="34.9" y="166.1">21</text>
<text x="43.8" y="163.6">20</text>
<text x="43.8" y="166.1">22</text>
<text x="90.8" y="163.6">19</text>
<text x="90.8" y="166.1">21</text>
<text x="99.7" y="163.6">20</text>
<text x="99.7" y="166.1">22</text>
<text x="34.9" y="171.2">25</text>
<text x="34.9" y="173.7">27</text>
<text x="34.9" y="168.7">23</text>
<text x="43.8" y="168.7">24</text>
<text x="43.8" y="171.2">26</text>
<text x="43.8" y="173.7">28</text>
<text x="90.8" y="168.7">23</text>
<text x="99.7" y="168.7">24</text>
<text x="99.7" y="171.2">26</text>
<text x="99.7" y="173.7">28</text>
<text x="34.9" y="176.3">29</text>
<text x="43.8" y="176.3">30</text>
<text x="99.7" y="176.3">30</text>
</g>
<g font-size="1.8" fill="#0f0f0f">
<text x="117.5" y="35.2">CCS_Ch1_LVTTL</text>
<text x="148.6" y="30.1">CCS_Ch1_Sink_Out</text>
<text x="228.7" y="32.7">CCS_Ch1_Sink_Out</text>
<text x="228.7" y="35.2">CCS_Ch3_Sink_Out</text>
<text x="259.1" y="32.7">CCS_Ch2_Sink_Out</text>
<text x="174.1" y="36.5">3V3</text>
<text x="206.3" y="36.6">3 SCL</text>
<text x="206.3" y="39.1">4 SDA</text>
<text x="259.1" y="42.8">24VDC_After_Switch</text>
<text x="148.6" y="53">CCS_Ch2_Sink_Out</text>
<text x="117.5" y="58.1">CCS_Ch2_LVTTL</text>
<text x="48.8" y="64.4">VIN30</text>
<text x="87.6" y="64.4">3V3</text>
<text x="179.4" y="65.7">Indicator_Green</text>
<text x="181.2" y="63.2">Indicator_Red</text>
<text x="223.9" y="65.7">Muscle_Stim_LED_Trigger</text>
<text x="226.7" y="63.2">Behavior_Cam_Trigger</text>
<text x="49.4" y="69.5">RX 2</text>
<text x="180.6" y="68.2">Indicator_Blue</text>
<text x="190.7" y="70.8">RST</text>
<text x="228.4" y="68.2">Muscle_Cam_Trigger</text>
<text x="243.8" y="70.8">D13</text>
<text x="37.1" y="77.1">Indicator_Green</text>
<text x="39" y="74.6">Indicator_Red</text>
<text x="49.7" y="72">TX 1</text>
<text x="85.7" y="72.1">3 RST</text>
<text x="148.6" y="75.9">CCS_Ch3_Sink_Out</text>
<text x="190.2" y="77.1">GND</text>
<text x="228.9" y="77.1">Muscle_Cam_Status</text>
<text x="37.5" y="82.2">CCS_Ch1_LVTTL 8</text>
<text x="38.3" y="79.7">Indicator_Blue</text>
<text x="117.5" y="80.9">CCS_Ch3_LVTTL</text>
<text x="190.6" y="82.2">3V3</text>
<text x="191.1" y="79.7">VIN</text>
<text x="245.1" y="82.2">A2</text>
<text x="245.1" y="79.7">A1</text>
<text x="37.5" y="84.7">CCS_Ch2_LVTTL 9</text>
<text x="37.5" y="87.3">CCS_Ch3_LVTTL 10</text>
<text x="38.6" y="89.8">On_Off_Switch</text>
<text x="189.2" y="84.7">VUSB</text>
<text x="245.1" y="84.7">A3</text>
<text x="31.1" y="94.9">Behavior_Cam_Trigger</text>
<text x="49.4" y="92.4">D9</text>
<text x="191.6" y="93.6">RX</text>
<text x="191.9" y="91.1">TX</text>
<text x="243.9" y="91.1">SDA</text>
<text x="243.9" y="93.6">SCL</text>
<text x="28.3" y="97.4">Muscle_Stim_LED_Trigger</text>
<text x="32.8" y="100">Muscle_Cam_Trigger</text>
<text x="180.8" y="96.2">On_Off_Switch</text>
<text x="191.6" y="98.7">D9</text>
<text x="245.1" y="98.7">A7</text>
<text x="245.1" y="96.2">A6</text>
<text x="48.2" y="102.5">D13</text>
<text x="119" y="107.6">Indicator_Red</text>
<text x="117.1" y="112.7">Indicator_Green</text>
<text x="118.3" y="117.8">Indicator_Blue</text>
<text x="173.4" y="116.5">Behavior_Cam_Trigger</text>
<text x="228.4" y="116.5">Muscle_Cam_Trigger</text>
<text x="170.5" y="135.5">Muscle_Stim_LED_Trigger</text>
<text x="228.9" y="135.5">Muscle_Cam_Status</text>
<text x="30.4" y="140.6">D13</text>
<text x="30.6" y="143.2">3V3</text>
<text x="47" y="140.6">D13</text>
<text x="47" y="143.2">3V3</text>
<text x="66.4" y="143.2">Muscle_Stim_LED_Trigger</text>
<text x="70.9" y="140.6">Muscle_Cam_Trigger</text>
<text x="102.9" y="140.6">Muscle_Cam_Trigger</text>
<text x="102.9" y="143.2">Muscle_Stim_LED_Trigger</text>
<text x="15.6" y="148.2">Muscle_Cam_Status</text>
<text x="31.6" y="145.7">B0</text>
<text x="47" y="145.7">B0</text>
<text x="47" y="148.2">Muscle_Cam_Status</text>
<text x="69.2" y="145.7">Behavior_Cam_Trigger</text>
<text x="87.5" y="148.2">D9</text>
<text x="102.9" y="148.2">D9</text>
<text x="102.9" y="145.7">Behavior_Cam_Trigger</text>
<text x="153.7" y="147">24VDC_After_Switch</text>
<text x="31.8" y="150.8">A1</text>
<text x="31.8" y="153.3">A2</text>
<text x="31.8" y="155.9">A3</text>
<text x="47" y="150.8">A1</text>
<text x="47" y="155.9">A3</text>
<text x="47" y="153.3">A2</text>
<text x="75.6" y="153.3">CCS_Ch3_LVTTL 11</text>
<text x="75.6" y="155.9">CCS_Ch2_LVTTL 13</text>
<text x="76.7" y="150.8">On_Off_Switch</text>
<text x="102.9" y="155.9">CCS_Ch2_LVTTL</text>
<text x="102.9" y="153.3">CCS_Ch3_LVTTL</text>
<text x="102.9" y="150.8">On_Off_Switch</text>
<text x="151.7" y="152.1">2 On_Off_Switch</text>
<text x="30.5" y="158.4">SDA 15</text>
<text x="30.6" y="160.9">SCL 17</text>
<text x="47" y="160.9">SCL</text>
<text x="47" y="158.4">SDA</text>
<text x="75.6" y="158.4">CCS_Ch1_LVTTL 15</text>
<text x="76.4" y="160.9">Indicator_Blue</text>
<text x="102.9" y="158.4">CCS_Ch1_LVTTL</text>
<text x="102.9" y="160.9">Indicator_Blue</text>
<text x="31.8" y="166">A7</text>
<text x="31.8" y="163.5">A6</text>
<text x="47" y="166">A7</text>
<text x="47" y="163.5">A6</text>
<text x="75.2" y="163.5">Indicator_Green</text>
<text x="77.1" y="166">Indicator_Red</text>
<text x="102.9" y="163.5">Indicator_Green</text>
<text x="102.9" y="166">Indicator_Red</text>
<text x="29.2" y="168.6">VUSB 23</text>
<text x="31.6" y="171.1">B1</text>
<text x="47" y="168.6">VUSB</text>
<text x="47" y="171.1">B1</text>
<text x="86.5" y="171.1">RST 25</text>
<text x="87.5" y="173.6">RX 27</text>
<text x="102.9" y="173.6">RX</text>
<text x="102.9" y="171.1">RST</text>
<text x="31.1" y="176.2">VIN 29</text>
<text x="47" y="176.2">VIN</text>
<text x="87.8" y="176.2">TX 29</text>
<text x="102.9" y="176.2">TX</text>
</g>
<text font-size="1.8" fill="#009600" x="152.4" y="171.1">RST</text>
</svg>
